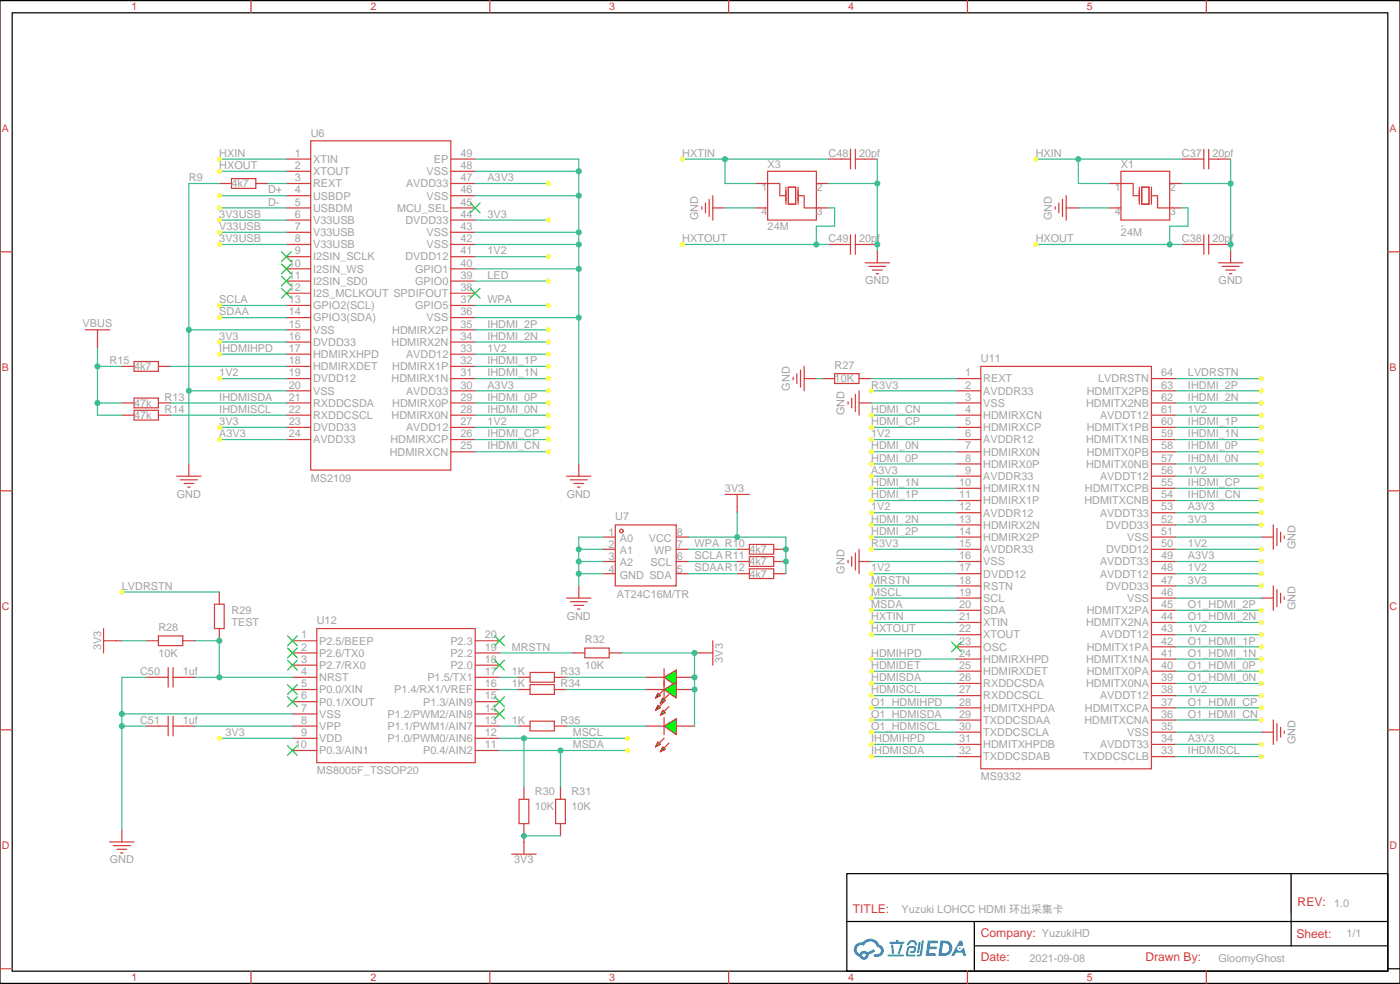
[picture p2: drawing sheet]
<svg xmlns="http://www.w3.org/2000/svg" width="405mm" height="285mm" viewBox="0 0 405 285" stroke-linecap="round" stroke-linejoin="round" font-family="sans-serif">
<path d="M0 .2h405.3v284.3h-405.3zM3.5 3.7h398.3v277.3h-398.3zM245.2 252.8h156.6v28.2h-156.6zM373.8 252.8v20.9M245.2 266.6h156.5M282.1 273.7h119.6M282.1 266.6v14.1M401.8 280.3h3.5" fill="none" stroke="#000" stroke-width=".35"/>
<g fill="none" stroke="#d43d3d" stroke-width=".35">
<path d="M72.7 .2v3.5M141.8 .2v3.5M211 .2v3.5M280.1 .2v3.5M349.2 .2v3.5M0 72.8h3.5M401.8 72.8h3.5M0 142h3.5M401.8 142h3.5M0 211.1h3.5M401.8 211.1h3.5M0 280.3h3.5"/>
<path d="M72.7 281v3.5M141.8 281v3.5M211 281v3.5M280.1 281v3.5M349.2 281v3.5"/>
</g>
<g fill="#178fff">
<path d="M268.6 272.1h2.5l.4 .2-.1 .5-2 .1-.1 .9h1.6l.4 .4-.5 .4h-1.7l-.1 1.2 1.8 .1 .2 .3-.2 .3-2.8 .1z"/>
<path d="M277.9 272.2h.7l.3 1.3-.6 .3a.74 .74 0 0 0-1.1 .3 .74 .74 0 0 0 .5 1 .74 .74 0 0 0 .9-.6l.5-.3 .6 2.3h-.8l-.3-.9h-1.8l-.5 .9h-.9z"/>
<path d="M266 272.5h.6l-.4 3a.31 .31 0 0 1-.4 .2 .31 .31 0 0 1-.3-.3z"/>
<path d="M266.9 272.1h.6l-.5 3.9a.89 .89 0 0 1-.7 .7 .89 .89 0 0 1-.9-.3l1-.4z"/>
<path d="M263.2 272.2l.6-.2 1.2 .1 .6 1.3-.7 .2-.3-1-1.1 .2a.95 .95 0 0 1-.9 .8l-.1-.2z"/>
<path d="M262.9 273.9l1.8-.2a1.04 1.04 0 0 1 .6 1.1 1.04 1.04 0 0 1-.9 .9h-.6a.29 .29 0 0 1-.3-.3 .29 .29 0 0 1 .3-.3h.7l.2-.8-1.5 .1-.3 1.7 1.9 .1a.29 .29 0 0 1 .3 .3 .29 .29 0 0 1-.3 .3l-2-.1-.4-.2 .2-2.1z"/>
<path d="M257 276.2h4.4a.3 .3 0 0 1 .3 .3 .3 .3 0 0 1-.3 .3h-4.3z"/>
<path d="M260.7 273.2h.7l-.5 1.7a1.02 1.02 0 0 1-.7 1.1l-.3-.2z"/>
<path d="M258 273.3h.6l.2 2.4-.2 .3-.3-.2z"/>
<path d="M257.5 272.5h1.9l.2-.6h.5v.6h1.5a.29 .29 0 0 1 .3 .3 .29 .29 0 0 1-.3 .2h-4z"/>
<path d="M272.3 272.1l-.7 4.5h1.5a2.27 2.27 0 0 0 2.6-2.3 2.27 2.27 0 0 0-2.7-2.2zM273.1 272.9a1.5 1.5 0 0 1 1.8 1.5 1.5 1.5 0 0 1-2 1.4h-.3z"/>
<path d="M247.8 273.3a2.09 2.09 0 0 0 1 3.5 1.37 1.37 0 0 0 1.6 .9 1.37 1.37 0 0 0 1.1-1.4l1.9-1-.4-.7-1.8 .9a1.4 1.4 0 0 0-2.3 .5 1.32 1.32 0 0 1-.7-1.9 1.32 1.32 0 0 1 1.9-.5 2.02 2.02 0 0 1 2.1-1.2 2.02 2.02 0 0 1 1.8 1.6 1.09 1.09 0 0 1 1 1.4 1.09 1.09 0 0 1-1.5 .7 .41 .41 0 0 0-.5 .3 .41 .41 0 0 0 .3 .5 1.89 1.89 0 0 0 2.5-1.2 1.89 1.89 0 0 0-1.2-2.4 2.98 2.98 0 0 0-5-.7l-1 .2zM249.6 276.4a.55 .55 0 0 1 1.1 0 .55 .55 0 0 1-1.1 0z"/>
<circle cx="277.9" cy="274.4" r=".28"/>
</g>
<g fill="none" stroke="#d43d3d" stroke-width=".35">
<path d="M63.5 53.1h3.5M67 51.7h7.1v2.8h-7.1zM74.1 53.1h3.5M82.9 56.6h7.1M82.9 53.1h7.1M82.9 49.6h7.1M82.9 46h7.1M90 40.7h40.5v95.3h-40.5zM130.5 56.6h7.1M130.5 53.1h7.1M130.5 49.6h7.1M130.5 46h7.1"/>
<path d="M203.2 59.8v.7M204.3 58.7v2.9M205.3 57.7v4.9M206.4 56.6v7.1M218.7 53.1h7.1v3.5h1.4M222.2 49.6h14.2v14.1h-14.2zM227.5 54.2v4.9M228.2 54.2h2.2v4.9h-2.2zM231.1 54.2v4.9M231.4 56.6h1.4v3.5h7.1M236.4 53.1h3.5M239.9 46h6.3"/>
<path d="M246.2 43.2v5.7M247.6 46h6.4M247.6 43.2v5.7M305.5 59.8v.7M306.6 58.7v2.9M307.6 57.7v4.9M308.7 56.6v7.1M321 53.1h7.1v3.5h1.4M324.6 49.6h14.1v14.1h-14.1zM329.8 54.2v4.9M330.6 54.2h2.1v4.9h-2.1zM333.4 54.2v4.9"/>
<path d="M333.7 56.6h1.4v3.5h7.1M338.7 53.1h3.5M342.2 46h6.3M348.5 43.2v5.7M350 46h6.3M350 43.2v5.7M82.9 77.8h7.1M82.9 74.3h7.1M82.9 70.7h7.1M82.9 67.2h7.1M82.9 63.7h7.1M82.9 60.1h7.1"/>
<path d="M130.5 77.8h7.1M130.5 74.3h7.1M130.5 70.7h7.1M130.5 67.2h7.1M130.5 63.7h7.1M130.5 60.1h7.1M206.4 60.1h3.5M218.7 60.1h3.5M239.9 70.7h6.3M246.2 67.9v5.7M247.6 70.7h6.4M247.6 67.9v5.7"/>
<path d="M250.5 76h7M251.5 77.1h5M252.6 78.1h2.8M253.6 79.2h.8M254 72.5v3.5M308.7 60.1h3.5M321 60.1h3.6M342.2 70.7h6.3M348.5 67.9v5.7M350 70.7h6.3M350 67.9v5.7M352.8 76h7"/>
<path d="M353.8 77.1h5M354.9 78.1h2.8M356 79.2h.7M356.3 72.5v3.5M82.9 99h7.1M82.9 95.4h7.1M82.9 91.9h7.1M82.9 88.4h7.1M82.9 84.8h7.1M82.9 81.3h7.1M130.5 99h7.1M130.5 95.4h7.1"/>
<path d="M130.5 91.9h7.1M130.5 88.4h7.1M130.5 84.8h7.1M130.5 81.3h7.1M82.9 116.6h7.1M82.9 113.1h7.1M82.9 109.5h7.1M82.9 106h7.1M82.9 102.5h7.1M130.5 116.6h7.1M130.5 113.1h7.1M130.5 109.5h7.1"/>
<path d="M130.5 106h7.1M130.5 102.5h7.1M229.7 109.2v.7M230.7 108.1v2.8M231.8 107.1v4.9M232.8 109.5h3.6M232.8 106v7.1M238.1 109.5h3.6M241.7 108.1h7v2.8h-7zM245.5 116.2v.7M246.6 115.2v2.8M247.6 114.1v5"/>
<path d="M248.7 116.6h3.5M248.7 109.5h3.5M248.7 113.1v7M276.9 116.6h7.1M276.9 113.1h7.1M276.9 109.5h7.1M284 106h49.4v116.4h-49.4zM333.4 116.6h7M333.4 113.1h7M333.4 109.5h7M51.2 137.8h7M52.2 138.8h4.9"/>
<path d="M53.3 139.9h2.8M54.7 134.2v3.6M82.9 127.2h7.1M82.9 123.6h7.1M82.9 120.1h7.1M130.5 127.2h7.1M130.5 123.6h7.1M130.5 120.1h7.1M130.5 130.7h7.1M164 137.8h7.1M165.1 138.8h4.9M166.2 139.9h2.8"/>
<path d="M167.6 134.2v3.6M276.9 127.2h7.1M276.9 123.6h7.1M276.9 120.1h7.1M276.9 130.7h7.1M276.9 137.8h7.1M276.9 134.2h7.1M333.4 127.2h7M333.4 123.6h7M333.4 120.1h7M333.4 130.7h7M333.4 137.8h7"/>
<path d="M333.4 134.2h7M54.3 140.9h.7M167.2 140.9h.7M174.6 155.4h3.6M174.6 158.9h3.6M178.2 151.9h17.6v17.6h-17.6zM195.8 155.4h3.5M195.8 158.9h3.5M209.9 143.1h7.1M213.4 158.9h3.6M213.4 143.1v5.2M217 157.5h7v2.8h-7z"/>
<path d="M224 158.9h3.5M247.6 160v4.9M248.7 158.9v7.1M276.9 155.4h7.1M276.9 158.9h7.1M276.9 151.9h7.1M276.9 148.3h7.1M276.9 144.8h7.1M276.9 141.3h7.1M333.4 155.4h7M333.4 158.9h7M333.4 151.9h7"/>
<path d="M333.4 148.3h7M333.4 144.8h7M333.4 141.3h7M365.1 155.4h3.6M368.7 151.9v7M369.7 152.9v5M370.8 154v2.8M371.8 155v.8M62.1 174.8h2.8v7.1h-2.8zM63.5 171.3v3.5M164 173h7.1M165.1 174.1h4.9"/>
<path d="M166.2 175.2h2.8M167.2 176.2h.7M167.6 169.5v3.5M174.6 162.5h3.6M174.6 166h3.6M195.8 162.5h3.5M195.8 166h3.5M213.4 162.5h3.6M213.4 166h3.6M217 161h7v2.9h-7zM217 164.6h7v2.8h-7zM224 162.5h3.5"/>
<path d="M224 166h3.5M245.5 162.1v.7M246.6 161v2.9M248.7 162.5h3.5M276.9 162.5h7.1M276.9 166h7.1M276.9 173h7.1M276.9 176.6h7.1M276.9 169.5h7.1M333.4 162.5h7M333.4 166h7M333.4 173h7"/>
<path d="M333.4 176.6h7M333.4 169.5h7M365.1 173h3.6M368.7 169.5v7.1M369.7 170.6v4.9M370.8 171.6v2.8M371.8 172.7v.7M30 185.4h5.3M30 181.9v7M42.3 196h6.4M42.3 185.4h3.6M45.9 184h7v2.8h-7z"/>
<path d="M48.7 193.1v5.7M50.1 196h6.3M50.1 193.1v5.7M52.9 185.4h3.5M63.5 181.9v3.5M84.7 199.5h7M84.7 196h7M84.7 192.4h7M84.7 188.9h7M84.7 185.4h7M91.7 181.9h45.9v38.8h-45.9zM137.6 199.5h7"/>
<path d="M137.6 196h7M137.6 192.4h7M137.6 188.9h7M137.6 185.4h7M165.8 188.9h3.5M169.3 187.5h7.1v2.8h-7.1zM176.4 188.9h3.5M192.3 193.5v4.9M201.1 188.9h5.3M206.4 185.4v7M276.9 197.7h7.1M276.9 194.2h7.1"/>
<path d="M276.9 190.7h7.1M276.9 187.1h7.1M276.9 183.6h7.1M276.9 180.1h7.1M333.4 197.7h7M333.4 194.2h7M333.4 190.7h7M333.4 187.1h7M333.4 183.6h7M333.4 180.1h7M42.3 210.1h6.4M48.7 207.3v5.6"/>
<path d="M50.1 210.1h6.3M50.1 207.3v5.6M84.7 217.1h7M84.7 213.6h7M84.7 210.1h7M84.7 206.6h7M84.7 203h7M137.6 217.1h7M137.6 213.6h7M137.6 210.1h7M137.6 206.6h7M137.6 203h7"/>
<path d="M276.9 218.9h7.1M276.9 215.4h7.1M276.9 211.8h7.1M276.9 208.3h7.1M276.9 204.8h7.1M276.9 201.3h7.1M333.4 218.9h7M333.4 215.4h7M333.4 211.8h7M333.4 208.3h7M333.4 204.8h7M333.4 201.3h7"/>
<path d="M365.1 211.8h3.6M368.7 208.3v7.1M369.7 209.4v4.9M370.8 210.4v2.9M371.8 211.5v.7M150.3 231.2h2.8v7.1h-2.8zM151.7 227.7v3.5M151.7 238.3v8.8M160.9 231.2h2.8v7.1h-2.8zM162.3 227.7v3.5M162.3 238.3v3.5M31.7 243.6h7.1"/>
<path d="M32.8 244.7h4.9M33.9 245.7h2.8M34.9 246.8h.7M35.3 240.1v3.5M148.2 247.1h7"/>
<circle cx="179.9" cy="153.6" r=".53"/>
</g>
<g fill="none" stroke="#3c3" stroke-width=".35">
<path d="M136.2 58.7l2.8 2.9M139 58.7l-2.8 2.9M81.5 79.9l2.8 2.8M81.5 76.4l2.8 2.8M81.5 72.8l2.8 2.9M84.3 79.9l-2.8 2.8M84.3 76.4l-2.8 2.8M84.3 72.8l-2.8 2.9M81.5 83.4l2.8 2.9M84.3 83.4l-2.8 2.9M136.2 83.4l2.8 2.9M139 83.4l-2.8 2.9"/>
<path d="M83.3 198.1l2.8 2.8M83.3 191l2.8 2.9M83.3 187.5l2.8 2.8M83.3 184l2.8 2.8M86.1 198.1l-2.8 2.8M86.1 191l-2.8 2.9M86.1 187.5l-2.8 2.8M86.1 184l-2.8 2.8M143.2 191l2.8 2.9M143.2 184l2.8 2.8M146 191l-2.8 2.9M146 184l-2.8 2.8"/>
<path d="M275.5 185.7l2.8 2.9M278.3 185.7l-2.8 2.9M83.3 215.7l2.8 2.8M83.3 201.6l2.8 2.8M86.1 215.7l-2.8 2.8M86.1 201.6l-2.8 2.8M143.2 205.1l2.8 2.9M143.2 201.6l2.8 2.8M146 205.1l-2.8 2.9M146 201.6l-2.8 2.8"/>
</g>
<path d="M192.3 196l3.5-2.1v4.5z" fill="#0f0" stroke="#d43d3d" stroke-width=".35"/>
<g fill="#0f0" stroke="#a10000" stroke-width=".35">
<path d="M191.9 202l.7 .7-1.4 .7z"/>
<path d="M190.5 200.6l.7 .7-1.4 .7z"/>
</g>
<path d="M149.9 196h3.6M149.9 199.5h3.6M153.5 194.6h7v2.8h-7zM153.5 198.1h7v2.8h-7zM160.5 196h3.5M160.5 199.5h3.5M187 196h5.3M192.3 199.5l-1.4 1.4M192.3 197v5M195.8 196h5.3M193.7 200.9l-1.4 1.4" fill="none" stroke="#d43d3d" stroke-width=".35"/>
<path d="M192.3 199.5l3.5-2.1v4.6z" fill="#0f0" stroke="#d43d3d" stroke-width=".35"/>
<g fill="#0f0" stroke="#a10000" stroke-width=".35">
<path d="M191.9 205.5l.7 .7-1.4 .7z"/>
<path d="M190.5 204.1l.7 .7-1.4 .7z"/>
</g>
<path d="M187 199.5h5.3M195.8 199.5h5.3M192.3 203l-1.4 1.4M192.3 207.6v4.9M193.7 204.4l-1.4 1.4" fill="none" stroke="#d43d3d" stroke-width=".35"/>
<path d="M192.3 210.1l3.5-2.1v4.5z" fill="#0f0" stroke="#d43d3d" stroke-width=".35"/>
<g fill="#0f0" stroke="#a10000" stroke-width=".35">
<path d="M191.9 216.1l.7 .7-1.4 .7z"/>
<path d="M190.5 214.7l.7 .7-1.4 .7z"/>
</g>
<g fill="none" stroke="#d43d3d" stroke-width=".35">
<path d="M24.7 95.4h7M28.2 95.4v5.3M35.3 116.6h3.5M35.3 106h3.5M38.8 115.2h7.1v2.8h-7.1zM38.8 118.7h7.1v2.8h-7.1zM38.8 104.6h7.1v2.8h-7.1zM45.9 116.6h3.5M45.9 106h3.5M35.3 120.1h3.5M45.9 120.1h3.5M149.9 210.1h3.6"/>
<path d="M153.5 208.7h7v2.8h-7zM160.5 210.1h3.5M187 210.1h5.3M192.3 213.6l-1.4 1.4M193.7 215l-1.4 1.4M195.8 210.1h5.3"/>
</g>
<g fill="none" stroke="#3dbd91" stroke-width=".35">
<path d="M63.5 53.1h-8.8v81.1M63.5 46h19.4M63.5 49.6h19.4M63.5 56.6h19.4M77.6 53.1h5.3M137.6 53.1h21.1M137.6 46h30v88.2M137.6 49.6h30M137.6 56.6h30M197.6 46h42.3M209.9 46v7.1h8.8M239.9 53.1h14.1"/>
<path d="M254 46v26.5M299.9 46h42.3M312.2 46v7.1h8.8M342.2 53.1h14.1M356.3 46v26.5M63.5 60.1h19.4M63.5 70.7h19.4M63.5 67.2h19.4M63.5 63.7h19.4M137.6 70.7h30M137.6 77.8h30M137.6 67.2h30"/>
<path d="M137.6 63.7h21.1M137.6 74.3h21.1M197.6 70.7h42.3M209.9 60.1h8.8M239.9 60.1h1.8v5.3h-5.3v5.3M299.9 70.7h42.3M312.2 60.1h8.8M342.2 60.1h1.8v5.3h-5.3v5.3M54.7 95.4h28.2M63.5 91.9h19.4M63.5 99h19.4M63.5 88.4h19.4"/>
<path d="M137.6 91.9h30M137.6 95.4h21.1M137.6 99h21.1M137.6 81.3h21.1M137.6 88.4h21.1M28.2 100.7v19.4h7.1M28.2 116.6h7.1M28.2 106h7.1M49.4 116.6h33.5M49.4 106h33.5M54.7 113.1h28.2M63.5 109.5h19.4"/>
<path d="M63.5 102.5h19.4M137.6 109.5h21.1M137.6 113.1h21.1M137.6 116.6h21.1M137.6 102.5h21.1M137.6 106h21.1M236.4 109.5h1.7M252.2 109.5h24.7M252.2 113.1h24.7M252.2 116.6h24.7M340.4 109.5h24.7M340.4 113.1h24.7"/>
<path d="M340.4 116.6h24.7M49.4 120.1h33.5M63.5 123.6h19.4M63.5 127.2h19.4M137.6 120.1h21.1M137.6 123.6h21.1M137.6 127.2h21.1M137.6 130.7h21.1M252.2 120.1h24.7M252.2 123.6h24.7M252.2 127.2h24.7M252.2 130.7h24.7"/>
<path d="M252.2 134.2h24.7M252.2 137.8h24.7M340.4 120.1h24.7M340.4 123.6h24.7M340.4 127.2h24.7M340.4 130.7h24.7M340.4 134.2h24.7M340.4 137.8h24.7M167.6 158.9h7M174.6 155.4h-7v14.1M199.3 155.4h28.2v10.6M199.3 158.9h14.1"/>
<path d="M213.4 148.3v7.1M252.2 141.3h24.7M252.2 144.8h24.7M252.2 148.3h24.7M252.2 151.9h24.7M252.2 155.4h24.7M252.2 158.9h24.7M340.4 141.3h24.7M340.4 144.8h24.7M340.4 148.3h24.7M340.4 151.9h24.7M340.4 155.4h24.7"/>
<path d="M340.4 158.9h24.7M35.3 171.3h28.2M167.6 166h7M167.6 162.5h7M199.3 166h14.1M199.3 162.5h14.1M252.2 166h24.7M252.2 169.5h24.7M252.2 173h24.7M252.2 176.6h24.7M252.2 162.5h24.7M340.4 166h24.7"/>
<path d="M340.4 169.5h24.7M340.4 173h24.7M340.4 176.6h24.7M340.4 162.5h24.7M35.3 185.4h7M42.3 196h-7v44.1M56.4 196h28.3M56.4 185.4h7.1v10.6M144.6 196h5.3M144.6 188.9h21.2M144.6 199.5h5.3M164 196h23"/>
<path d="M164 199.5h23M179.9 188.9h21.2v21.2M252.2 180.1h24.7M252.2 183.6h24.7M252.2 190.7h24.7M252.2 194.2h24.7M252.2 197.7h24.7M340.4 180.1h24.7M340.4 183.6h24.7M340.4 190.7h24.7M340.4 194.2h24.7M340.4 197.7h24.7"/>
<path d="M340.4 187.1h24.7M35.3 210.1h7M35.3 206.6h49.4M56.4 210.1h28.3M63.5 213.6h21.2M144.6 210.1h5.3M144.6 213.6h37.1M144.6 217.1h37.1M151.7 213.6v14.1M162.3 217.1v10.6M164 210.1h23M252.2 201.3h24.7"/>
<path d="M252.2 204.8h24.7M252.2 218.9h24.7M252.2 215.4h24.7M252.2 211.8h24.7M252.2 208.3h24.7M340.4 201.3h24.7M340.4 204.8h24.7M340.4 218.9h24.7M340.4 215.4h24.7M340.4 211.8h24.7M340.4 208.3h24.7M151.7 241.8h10.6"/>
</g>
<g fill="#3dbd91">
<circle cx="312.2" cy="46" r=".88"/>
<circle cx="356.3" cy="53.1" r=".88"/>
<circle cx="356.3" cy="70.7" r=".88"/>
<circle cx="338.7" cy="70.7" r=".88"/>
<circle cx="209.9" cy="46" r=".88"/>
<circle cx="254" cy="53.1" r=".88"/>
<circle cx="254" cy="70.7" r=".88"/>
<circle cx="236.4" cy="70.7" r=".88"/>
<circle cx="35.3" cy="210.1" r=".88"/>
<circle cx="35.3" cy="206.6" r=".88"/>
<circle cx="63.5" cy="185.4" r=".88"/>
<circle cx="63.5" cy="196" r=".88"/>
<circle cx="151.7" cy="213.6" r=".88"/>
<circle cx="162.3" cy="217.1" r=".88"/>
<circle cx="151.7" cy="241.8" r=".88"/>
<circle cx="201.1" cy="188.9" r=".88"/>
<circle cx="201.1" cy="196" r=".88"/>
<circle cx="201.1" cy="199.5" r=".88"/>
<circle cx="167.6" cy="77.8" r=".88"/>
<circle cx="167.6" cy="91.9" r=".88"/>
<circle cx="167.6" cy="70.7" r=".88"/>
<circle cx="167.6" cy="49.6" r=".88"/>
<circle cx="167.6" cy="56.6" r=".88"/>
<circle cx="167.6" cy="67.2" r=".88"/>
<circle cx="54.7" cy="113.1" r=".88"/>
<circle cx="54.7" cy="95.4" r=".88"/>
<circle cx="227.5" cy="162.5" r=".88"/>
<circle cx="227.5" cy="158.9" r=".88"/>
<circle cx="213.4" cy="155.4" r=".88"/>
<circle cx="167.6" cy="162.5" r=".88"/>
<circle cx="167.6" cy="166" r=".88"/>
<circle cx="167.6" cy="158.9" r=".88"/>
<circle cx="28.2" cy="116.6" r=".88"/>
<circle cx="28.2" cy="106" r=".88"/>
</g>
<g fill="#ff0">
<circle cx="299.9" cy="46" r=".71"/>
<circle cx="299.9" cy="70.7" r=".71"/>
<circle cx="252.2" cy="113.1" r=".71"/>
<circle cx="252.2" cy="120.1" r=".71"/>
<circle cx="252.2" cy="123.6" r=".71"/>
<circle cx="252.2" cy="127.2" r=".71"/>
<circle cx="252.2" cy="130.7" r=".71"/>
<circle cx="252.2" cy="134.2" r=".71"/>
<circle cx="252.2" cy="137.8" r=".71"/>
<circle cx="252.2" cy="141.3" r=".71"/>
<circle cx="252.2" cy="144.8" r=".71"/>
<circle cx="252.2" cy="148.3" r=".71"/>
<circle cx="252.2" cy="151.9" r=".71"/>
<circle cx="252.2" cy="155.4" r=".71"/>
<circle cx="252.2" cy="158.9" r=".71"/>
<circle cx="252.2" cy="166" r=".71"/>
<circle cx="252.2" cy="169.5" r=".71"/>
<circle cx="252.2" cy="173" r=".71"/>
<circle cx="252.2" cy="176.6" r=".71"/>
<circle cx="252.2" cy="180.1" r=".71"/>
<circle cx="252.2" cy="183.6" r=".71"/>
<circle cx="252.2" cy="190.7" r=".71"/>
<circle cx="252.2" cy="194.2" r=".71"/>
<circle cx="252.2" cy="197.7" r=".71"/>
<circle cx="252.2" cy="201.3" r=".71"/>
<circle cx="252.2" cy="204.8" r=".71"/>
<circle cx="252.2" cy="218.9" r=".71"/>
<circle cx="252.2" cy="215.4" r=".71"/>
<circle cx="252.2" cy="211.8" r=".71"/>
<circle cx="252.2" cy="208.3" r=".71"/>
<circle cx="365.1" cy="109.5" r=".71"/>
<circle cx="365.1" cy="113.1" r=".71"/>
<circle cx="365.1" cy="116.6" r=".71"/>
<circle cx="365.1" cy="120.1" r=".71"/>
<circle cx="365.1" cy="123.6" r=".71"/>
<circle cx="365.1" cy="127.2" r=".71"/>
<circle cx="365.1" cy="130.7" r=".71"/>
<circle cx="365.1" cy="134.2" r=".71"/>
<circle cx="365.1" cy="137.8" r=".71"/>
<circle cx="365.1" cy="141.3" r=".71"/>
<circle cx="365.1" cy="144.8" r=".71"/>
<circle cx="365.1" cy="148.3" r=".71"/>
<circle cx="365.1" cy="162.5" r=".71"/>
<circle cx="365.1" cy="158.9" r=".71"/>
<circle cx="365.1" cy="151.9" r=".71"/>
<circle cx="365.1" cy="166" r=".71"/>
<circle cx="365.1" cy="169.5" r=".71"/>
<circle cx="365.1" cy="176.6" r=".71"/>
<circle cx="365.1" cy="180.1" r=".71"/>
<circle cx="365.1" cy="183.6" r=".71"/>
<circle cx="365.1" cy="187.1" r=".71"/>
<circle cx="365.1" cy="190.7" r=".71"/>
<circle cx="365.1" cy="194.2" r=".71"/>
<circle cx="365.1" cy="197.7" r=".71"/>
<circle cx="365.1" cy="201.3" r=".71"/>
<circle cx="365.1" cy="204.8" r=".71"/>
<circle cx="365.1" cy="218.9" r=".71"/>
<circle cx="365.1" cy="215.4" r=".71"/>
<circle cx="365.1" cy="208.3" r=".71"/>
<circle cx="197.6" cy="46" r=".71"/>
<circle cx="197.6" cy="70.7" r=".71"/>
<circle cx="63.5" cy="213.6" r=".71"/>
<circle cx="35.3" cy="171.3" r=".71"/>
<circle cx="181.7" cy="213.6" r=".71"/>
<circle cx="181.7" cy="217.1" r=".71"/>
<circle cx="63.5" cy="46" r=".71"/>
<circle cx="63.5" cy="49.6" r=".71"/>
<circle cx="63.5" cy="56.6" r=".71"/>
<circle cx="63.5" cy="60.1" r=".71"/>
<circle cx="63.5" cy="63.7" r=".71"/>
<circle cx="63.5" cy="67.2" r=".71"/>
<circle cx="63.5" cy="70.7" r=".71"/>
<circle cx="158.8" cy="95.4" r=".71"/>
<circle cx="158.8" cy="99" r=".71"/>
<circle cx="158.8" cy="102.5" r=".71"/>
<circle cx="158.8" cy="106" r=".71"/>
<circle cx="158.8" cy="109.5" r=".71"/>
<circle cx="158.8" cy="113.1" r=".71"/>
<circle cx="158.8" cy="116.6" r=".71"/>
<circle cx="158.8" cy="120.1" r=".71"/>
<circle cx="158.8" cy="127.2" r=".71"/>
<circle cx="158.8" cy="130.7" r=".71"/>
<circle cx="158.8" cy="53.1" r=".71"/>
<circle cx="158.8" cy="63.7" r=".71"/>
<circle cx="158.8" cy="74.3" r=".71"/>
<circle cx="158.8" cy="81.3" r=".71"/>
<circle cx="158.8" cy="88.4" r=".71"/>
<circle cx="63.5" cy="88.4" r=".71"/>
<circle cx="63.5" cy="91.9" r=".71"/>
<circle cx="63.5" cy="99" r=".71"/>
<circle cx="63.5" cy="102.5" r=".71"/>
<circle cx="63.5" cy="109.5" r=".71"/>
<circle cx="63.5" cy="123.6" r=".71"/>
<circle cx="63.5" cy="127.2" r=".71"/>
<circle cx="158.8" cy="123.6" r=".71"/>
</g>
<g font-size="3.5" fill="#d43d3d">
<text x="375.7" y="262.3">REV:</text>
<text x="246.9" y="264">TITLE:</text>
<text x="284" y="271.1">Company: YuzukiHD</text>
<text x="375.4" y="271.4">Sheet:</text>
<text x="284" y="278.1">Date:</text>
<text x="331.6" y="278.1">Drawn By:</text>
</g>
<g font-size="3.1" fill="#d43d3d">
<text x="38.1" y="3">1</text>
<text x="107.2" y="3">2</text>
<text x="176.4" y="3">3</text>
<text x="245.5" y="3">4</text>
<text x="314.7" y="3">5</text>
<text x=".5" y="38.1">A</text>
<text x="402.3" y="38.1">A</text>
<text x=".5" y="107.3">B</text>
<text x="402.3" y="107.3">B</text>
<text x=".5" y="176.4">C</text>
<text x="402.3" y="176.4">C</text>
<text x=".5" y="245.5">D</text>
<text x="402.3" y="245.5">D</text>
<text x="38.1" y="283.8">1</text>
<text x="107.2" y="283.8">2</text>
<text x="176.4" y="283.8">3</text>
<text x="245.5" y="283.8">4</text>
<text x="314.7" y="283.8">5</text>
</g>
<g font-size="3.1" fill="#a2a2a2">
<text x="90" y="39.6">U6</text>
<text x="63.5" y="45.4">HXIN</text>
<text x="85.4" y="45.4">1</text>
<text x="90.7" y="47.1">XTIN</text>
<text x="125.6" y="47.1">EP</text>
<text x="133.3" y="45.4">49</text>
<text x="197.6" y="45.4">HXTIN</text>
<text x="239.9" y="45.4">C48</text>
<text x="248.7" y="45.4">20pf</text>
<text x="299.9" y="45.4">HXIN</text>
<text x="342.2" y="45.4">C37</text>
<text x="351" y="45.4">20pf</text>
<text x="54.7" y="52.4">R9</text>
<text x="63.5" y="48.9">HXOUT</text>
<text x="85.4" y="52.4">3</text>
<text x="85.4" y="48.9">2</text>
<text x="90.7" y="50.7">XTOUT</text>
<text x="123.5" y="50.7">VSS</text>
<text x="133.3" y="52.4">47</text>
<text x="133.3" y="48.9">48</text>
<text x="141.1" y="52.4">A3V3</text>
<text x="222.2" y="48.6">X3</text>
<text x="324.6" y="48.6">X1</text>
<text x="67" y="54.2">4k7</text>
<text x="77.6" y="56">D+</text>
<text x="77.6" y="59.5">D-</text>
<text x="85.4" y="59.5">5</text>
<text x="85.4" y="56">4</text>
<text x="90.7" y="57.7">USBDP</text>
<text x="90.7" y="54.2">REXT</text>
<text x="117.6" y="54.2">AVDD33</text>
<text x="123.5" y="57.7">VSS</text>
<text x="133.3" y="59.5">45</text>
<text x="133.3" y="56">46</text>
<text x="220.5" y="55.3">1</text>
<text x="236.4" y="55.3">2</text>
<text x="322.8" y="55.3">1</text>
<text x="338.7" y="55.3">2</text>
<text x="63.5" y="63">3V3USB</text>
<text x="85.4" y="63">6</text>
<text x="90.7" y="64.8">V33USB</text>
<text x="90.7" y="61.3">USBDM</text>
<text x="114.9" y="61.3">MCU_SEL</text>
<text x="117.4" y="64.8">DVDD33</text>
<text x="133.3" y="63">44</text>
<text x="141.1" y="63">3V3</text>
<text x="202.2" y="63.6" transform="rotate(-90 202.2 63.6)">GND</text>
<text x="220.5" y="62.3">4</text>
<text x="236.4" y="62.3">3</text>
<text x="304.5" y="63.6" transform="rotate(-90 304.5 63.6)">GND</text>
<text x="322.8" y="62.3">4</text>
<text x="338.7" y="62.3">3</text>
<text x="63.5" y="66.5">V33USB</text>
<text x="63.5" y="70.1">3V3USB</text>
<text x="85.4" y="70.1">8</text>
<text x="85.4" y="66.5">7</text>
<text x="90.7" y="71.8">V33USB</text>
<text x="90.7" y="68.3">V33USB</text>
<text x="123.5" y="71.8">VSS</text>
<text x="123.5" y="68.3">VSS</text>
<text x="133.3" y="70.1">42</text>
<text x="133.3" y="66.5">43</text>
<text x="197.6" y="70.1">HXTOUT</text>
<text x="222.2" y="66.5">24M</text>
<text x="239.9" y="70.1">C49</text>
<text x="248.7" y="70.1">20pf</text>
<text x="299.9" y="70.1">HXOUT</text>
<text x="324.6" y="68.3">24M</text>
<text x="324.6" y="66.2">-</text>
<text x="342.2" y="70.1">C38</text>
<text x="351" y="70.1">20pf</text>
<text x="83.6" y="77.1">10</text>
<text x="85.4" y="73.6">9</text>
<text x="90.7" y="75.4">I2SIN_SCLK</text>
<text x="117.4" y="75.4">DVDD12</text>
<text x="133.3" y="77.1">40</text>
<text x="133.3" y="73.6">41</text>
<text x="141.1" y="73.6">1V2</text>
<text x="83.6" y="80.7">11</text>
<text x="90.7" y="82.4">I2SIN_SD0</text>
<text x="90.7" y="78.9">I2SIN_WS</text>
<text x="120.2" y="82.4">GPIO0</text>
<text x="120.2" y="78.9">GPIO1</text>
<text x="133.3" y="80.7">39</text>
<text x="141.1" y="80.7">LED</text>
<text x="250.5" y="82.2">GND</text>
<text x="352.8" y="82.2">GND</text>
<text x="63.5" y="87.7">SCLA</text>
<text x="83.6" y="87.7">13</text>
<text x="83.6" y="84.2">12</text>
<text x="90.7" y="89.5">GPIO2(SCL)</text>
<text x="90.7" y="85.9">I2S_MCLKOUT SPDIFOUT</text>
<text x="120.2" y="89.5">GPIO5</text>
<text x="133.3" y="87.7">37</text>
<text x="133.3" y="84.2">38</text>
<text x="141.1" y="87.7">WPA</text>
<text x="23.9" y="94.6">VBUS</text>
<text x="63.5" y="91.2">SDAA</text>
<text x="83.6" y="94.8">15</text>
<text x="83.6" y="91.2">14</text>
<text x="90.7" y="93">GPIO3(SDA)</text>
<text x="123.5" y="93">VSS</text>
<text x="133.3" y="94.8">35</text>
<text x="133.3" y="91.2">36</text>
<text x="141.1" y="94.8">IHDMI_2P</text>
<text x="63.5" y="98.3">3V3</text>
<text x="63.5" y="101.8">IHDMIHPD</text>
<text x="83.6" y="101.8">17</text>
<text x="83.6" y="98.3">16</text>
<text x="90.7" y="100.1">DVDD33</text>
<text x="90.7" y="96.5">VSS</text>
<text x="113.4" y="100.1">HDMIRX2N</text>
<text x="113.5" y="96.5">HDMIRX2P</text>
<text x="133.3" y="101.8">33</text>
<text x="133.3" y="98.3">34</text>
<text x="141.1" y="98.3">IHDMI_2N</text>
<text x="141.1" y="101.8">1V2</text>
<text x="31.7" y="105.4">R15</text>
<text x="38.8" y="107.1">4k7</text>
<text x="83.6" y="105.4">18</text>
<text x="90.7" y="107.1">HDMIRXDET</text>
<text x="90.7" y="103.6">HDMIRXHPD</text>
<text x="113.5" y="107.1">HDMIRX1P</text>
<text x="117.6" y="103.6">AVDD12</text>
<text x="133.3" y="105.4">32</text>
<text x="141.1" y="105.4">IHDMI_1P</text>
<text x="241.7" y="106.8">R27</text>
<text x="284" y="104.6">U11</text>
<text x="63.5" y="108.9">1V2</text>
<text x="83.6" y="112.4">20</text>
<text x="83.6" y="108.9">19</text>
<text x="90.7" y="110.6">DVDD12</text>
<text x="113.4" y="110.6">HDMIRX1N</text>
<text x="133.3" y="112.4">30</text>
<text x="133.3" y="108.9">31</text>
<text x="141.1" y="108.9">IHDMI_1N</text>
<text x="141.1" y="112.4">A3V3</text>
<text x="228.6" y="113" transform="rotate(-90 228.6 113)">GND</text>
<text x="241.7" y="110.6">10K</text>
<text x="252.2" y="112.4">R3V3</text>
<text x="279.4" y="112.4">2</text>
<text x="279.4" y="108.9">1</text>
<text x="284.7" y="110.6">REXT</text>
<text x="318" y="110.6">LVDRSTN</text>
<text x="336.2" y="112.4">63</text>
<text x="336.2" y="108.9">64</text>
<text x="344" y="108.9">LVDRSTN</text>
<text x="344" y="112.4">IHDMI_2P</text>
<text x="38.8" y="117.7">47k</text>
<text x="47.6" y="115.9">R13</text>
<text x="47.6" y="119.5">R14</text>
<text x="63.5" y="115.9">IHDMISDA</text>
<text x="63.5" y="119.5">IHDMISCL</text>
<text x="83.6" y="119.5">22</text>
<text x="83.6" y="115.9">21</text>
<text x="90.7" y="117.7">RXDDCSDA</text>
<text x="90.7" y="114.2">VSS</text>
<text x="113.5" y="117.7">HDMIRX0P</text>
<text x="117.6" y="114.2">AVDD33</text>
<text x="133.3" y="119.5">28</text>
<text x="133.3" y="115.9">29</text>
<text x="141.1" y="115.9">IHDMI_0P</text>
<text x="141.1" y="119.5">IHDMI_0N</text>
<text x="252.2" y="119.5">HDMI_CN</text>
<text x="279.4" y="119.5">4</text>
<text x="279.4" y="115.9">3</text>
<text x="284.7" y="117.7">VSS</text>
<text x="284.7" y="114.2">AVDDR33</text>
<text x="314.5" y="117.7">HDMITX2NB</text>
<text x="314.6" y="114.2">HDMITX2PB</text>
<text x="336.2" y="119.5">61</text>
<text x="336.2" y="115.9">62</text>
<text x="344" y="115.9">IHDMI_2N</text>
<text x="344" y="119.5">1V2</text>
<text x="38.8" y="121.2">47k</text>
<text x="63.5" y="123">3V3</text>
<text x="83.6" y="123">23</text>
<text x="90.7" y="124.8">DVDD33</text>
<text x="90.7" y="121.2">RXDDCSCL</text>
<text x="113.4" y="121.2">HDMIRX0N</text>
<text x="117.6" y="124.8">AVDD12</text>
<text x="133.3" y="123">27</text>
<text x="141.1" y="123">1V2</text>
<text x="244.5" y="120.1" transform="rotate(-90 244.5 120.1)">GND</text>
<text x="252.2" y="123">HDMI_CP</text>
<text x="279.4" y="123">5</text>
<text x="284.7" y="124.8">HDMIRXCP</text>
<text x="284.7" y="121.2">HDMIRXCN</text>
<text x="314.6" y="124.8">HDMITX1PB</text>
<text x="318.5" y="121.2">AVDDT12</text>
<text x="336.2" y="123">60</text>
<text x="344" y="123">IHDMI_1P</text>
<text x="63.5" y="126.5">A3V3</text>
<text x="83.6" y="126.5">24</text>
<text x="90.7" y="128.3">AVDD33</text>
<text x="112.9" y="131.8">HDMIRXCN</text>
<text x="113" y="128.3">HDMIRXCP</text>
<text x="133.3" y="130">25</text>
<text x="133.3" y="126.5">26</text>
<text x="141.1" y="126.5">IHDMI_CP</text>
<text x="141.1" y="130">IHDMI_CN</text>
<text x="252.2" y="126.5">1V2</text>
<text x="252.2" y="130">HDMI_0N</text>
<text x="279.4" y="130">7</text>
<text x="279.4" y="126.5">6</text>
<text x="284.7" y="131.8">HDMIRX0N</text>
<text x="284.7" y="128.3">AVDDR12</text>
<text x="314.5" y="128.3">HDMITX1NB</text>
<text x="314.6" y="131.8">HDMITX0PB</text>
<text x="336.2" y="130">58</text>
<text x="336.2" y="126.5">59</text>
<text x="344" y="126.5">IHDMI_1N</text>
<text x="344" y="130">IHDMI_0P</text>
<text x="252.2" y="133.6">HDMI_0P</text>
<text x="252.2" y="137.1">A3V3</text>
<text x="279.4" y="137.1">9</text>
<text x="279.4" y="133.6">8</text>
<text x="284.7" y="135.3">HDMIRX0P</text>
<text x="314.5" y="135.3">HDMITX0NB</text>
<text x="336.2" y="137.1">56</text>
<text x="336.2" y="133.6">57</text>
<text x="344" y="133.6">IHDMI_0N</text>
<text x="344" y="137.1">1V2</text>
<text x="51.2" y="144">GND</text>
<text x="90" y="139.6">MS2109</text>
<text x="164.1" y="144">GND</text>
<text x="209.9" y="142.4">3V3</text>
<text x="252.2" y="140.6">HDMI_1N</text>
<text x="277.7" y="140.6">10</text>
<text x="284.7" y="142.4">HDMIRX1N</text>
<text x="284.7" y="138.9">AVDDR33</text>
<text x="314.1" y="142.4">HDMITXCPB</text>
<text x="318.5" y="138.9">AVDDT12</text>
<text x="336.2" y="140.6">55</text>
<text x="344" y="140.6">IHDMI_CP</text>
<text x="252.2" y="144.2">HDMI_1P</text>
<text x="252.2" y="147.7">1V2</text>
<text x="277.7" y="147.7">12</text>
<text x="277.7" y="144.2">11</text>
<text x="284.7" y="149.4">AVDDR12</text>
<text x="284.7" y="145.9">HDMIRX1P</text>
<text x="313.9" y="145.9">HDMITXCNB</text>
<text x="318.5" y="149.4">AVDDT33</text>
<text x="336.2" y="147.7">53</text>
<text x="336.2" y="144.2">54</text>
<text x="344" y="144.2">IHDMI_CN</text>
<text x="344" y="147.7">A3V3</text>
<text x="176.2" y="155.1">1</text>
<text x="178.2" y="150.5">U7</text>
<text x="196" y="155.1">8</text>
<text x="252.2" y="151.2">HDMI_2N</text>
<text x="252.2" y="154.7">HDMI_2P</text>
<text x="277.7" y="154.7">14</text>
<text x="277.7" y="151.2">13</text>
<text x="284.7" y="153">HDMIRX2N</text>
<text x="320.2" y="153">DVDD33</text>
<text x="336.2" y="154.7">51</text>
<text x="336.2" y="151.2">52</text>
<text x="344" y="151.2">3V3</text>
<text x="176.2" y="158.6">2</text>
<text x="179.5" y="156.8">A0</text>
<text x="179.5" y="160.4">A1</text>
<text x="187.8" y="156.8">VCC</text>
<text x="189.4" y="160.4">WP</text>
<text x="196" y="158.6">7</text>
<text x="201.1" y="158.3">WPA R10</text>
<text x="201.1" y="161.8">SCLA R11</text>
<text x="217" y="160">4k7</text>
<text x="252.2" y="158.3">R3V3</text>
<text x="277.7" y="161.8">16</text>
<text x="277.7" y="158.3">15</text>
<text x="284.7" y="160">AVDDR33</text>
<text x="284.7" y="156.5">HDMIRX2P</text>
<text x="320.2" y="160">DVDD12</text>
<text x="326.4" y="156.5">VSS</text>
<text x="336.2" y="161.8">49</text>
<text x="336.2" y="158.3">50</text>
<text x="344" y="161.8">A3V3</text>
<text x="344" y="158.3">1V2</text>
<text x="375" y="158.9" transform="rotate(-90 375 158.9)">GND</text>
<text x="176.2" y="162.1">3</text>
<text x="176.2" y="165.6">4</text>
<text x="179.5" y="163.9">A2</text>
<text x="179.5" y="167.4">GND SDA</text>
<text x="188.4" y="163.9">SCL</text>
<text x="196" y="165.6">5</text>
<text x="196" y="162.1">6</text>
<text x="201.1" y="165.3">SDAAR12</text>
<text x="217" y="163.6">4k7</text>
<text x="217" y="167.1">4k7</text>
<text x="244.5" y="166" transform="rotate(-90 244.5 166)">GND</text>
<text x="252.2" y="165.3">1V2</text>
<text x="277.7" y="165.3">17</text>
<text x="284.7" y="167.1">DVDD12</text>
<text x="284.7" y="163.6">VSS</text>
<text x="318.5" y="167.1">AVDDT12</text>
<text x="318.5" y="163.6">AVDDT33</text>
<text x="336.2" y="165.3">48</text>
<text x="344" y="165.3">1V2</text>
<text x="35.3" y="170.6">LVDRSTN</text>
<text x="178.6" y="173.2">AT24C16M/TR</text>
<text x="252.2" y="168.9">MRSTN</text>
<text x="252.2" y="172.4">MSCL</text>
<text x="277.7" y="172.4">19</text>
<text x="277.7" y="168.9">18</text>
<text x="284.7" y="170.6">RSTN</text>
<text x="320.2" y="170.6">DVDD33</text>
<text x="336.2" y="172.4">46</text>
<text x="336.2" y="168.9">47</text>
<text x="344" y="168.9">3V3</text>
<text x="67" y="177.7">R29</text>
<text x="164.1" y="179.2">GND</text>
<text x="252.2" y="175.9">MSDA</text>
<text x="252.2" y="179.4">HXTIN</text>
<text x="277.7" y="179.4">21</text>
<text x="277.7" y="175.9">20</text>
<text x="284.7" y="177.7">SDA</text>
<text x="284.7" y="174.1">SCL</text>
<text x="314.6" y="177.7">HDMITX2PA</text>
<text x="326.4" y="174.1">VSS</text>
<text x="336.2" y="179.4">44</text>
<text x="336.2" y="175.9">45</text>
<text x="344" y="175.9">O1_HDMI_2P</text>
<text x="344" y="179.4">O1_HDMI_2N</text>
<text x="375" y="176.5" transform="rotate(-90 375 176.5)">GND</text>
<text x="45.9" y="182.6">R28</text>
<text x="67" y="181.2">TEST</text>
<text x="87.2" y="184.7">1</text>
<text x="91.7" y="180.5">U12</text>
<text x="140.4" y="184.7">20</text>
<text x="252.2" y="183">HXTOUT</text>
<text x="277.7" y="183">22</text>
<text x="284.7" y="184.7">XTOUT</text>
<text x="284.7" y="181.2">XTIN</text>
<text x="314.5" y="181.2">HDMITX2NA</text>
<text x="318.5" y="184.7">AVDDT12</text>
<text x="336.2" y="183">43</text>
<text x="344" y="183">1V2</text>
<text x="29.3" y="188.2" transform="rotate(-90 29.3 188.2)">3V3</text>
<text x="45.9" y="190">10K</text>
<text x="87.2" y="191.8">3</text>
<text x="87.2" y="188.3">2</text>
<text x="92.4" y="190">P2.6/TX0</text>
<text x="92.4" y="186.5">P2.5/BEEP</text>
<text x="130.4" y="190">P2.2</text>
<text x="130.4" y="186.5">P2.3</text>
<text x="140.4" y="191.8">18</text>
<text x="140.4" y="188.3">19</text>
<text x="148.2" y="188.3">MRSTN</text>
<text x="169.3" y="186.1">R32</text>
<text x="209.2" y="191.7" transform="rotate(-90 209.2 191.7)">3V3</text>
<text x="252.2" y="190">HDMIHPD</text>
<text x="277.7" y="190">24</text>
<text x="277.7" y="186.5">23</text>
<text x="284.7" y="191.8">HDMIRXHPD</text>
<text x="284.7" y="188.3">OSC</text>
<text x="314.5" y="191.8">HDMITX1NA</text>
<text x="314.6" y="188.3">HDMITX1PA</text>
<text x="336.2" y="190">41</text>
<text x="336.2" y="186.5">42</text>
<text x="344" y="186.5">O1_HDMI_1P</text>
<text x="344" y="190">O1_HDMI_1N</text>
<text x="40.6" y="195.3">C50</text>
<text x="52.9" y="195.3">1uf</text>
<text x="87.2" y="195.3">4</text>
<text x="92.4" y="197.1">NRST</text>
<text x="92.4" y="193.5">P2.7/RX0</text>
<text x="123.7" y="197.1">P1.5/TX1</text>
<text x="130.4" y="193.5">P2.0</text>
<text x="140.4" y="195.3">17</text>
<text x="148.2" y="195.3">1K</text>
<text x="162.3" y="195.3">R33</text>
<text x="169.3" y="193.5">10K</text>
<text x="252.2" y="193.5">HDMIDET</text>
<text x="252.2" y="197.1">HDMISDA</text>
<text x="277.7" y="197.1">26</text>
<text x="277.7" y="193.5">25</text>
<text x="284.7" y="195.3">HDMIRXDET</text>
<text x="314.6" y="195.3">HDMITX0PA</text>
<text x="336.2" y="197.1">39</text>
<text x="336.2" y="193.5">40</text>
<text x="344" y="193.5">O1_HDMI_0P</text>
<text x="344" y="197.1">O1_HDMI_0N</text>
<text x="87.2" y="202.4">6</text>
<text x="87.2" y="198.8">5</text>
<text x="92.4" y="200.6">P0.0/XIN</text>
<text x="114.1" y="200.6">P1.4/RX1/VREF</text>
<text x="140.4" y="202.4">15</text>
<text x="140.4" y="198.8">16</text>
<text x="148.2" y="198.8">1K</text>
<text x="162.3" y="198.8">R34</text>
<text x="252.2" y="200.6">HDMISCL</text>
<text x="277.7" y="200.6">27</text>
<text x="284.7" y="202.4">RXDDCSCL</text>
<text x="284.7" y="198.8">RXDDCSDA</text>
<text x="314.5" y="198.8">HDMITX0NA</text>
<text x="318.5" y="202.4">AVDDT12</text>
<text x="336.2" y="200.6">38</text>
<text x="344" y="200.6">1V2</text>
<text x="40.6" y="209.4">C51</text>
<text x="52.9" y="209.4">1uf</text>
<text x="87.2" y="209.4">8</text>
<text x="87.2" y="205.9">7</text>
<text x="92.4" y="207.7">VSS</text>
<text x="92.4" y="204.1">P0.1/XOUT</text>
<text x="112.2" y="207.7">P1.2/PWM2/AIN8</text>
<text x="122.5" y="204.1">P1.3/AIN9</text>
<text x="140.4" y="209.4">13</text>
<text x="140.4" y="205.9">14</text>
<text x="148.2" y="209.4">1K</text>
<text x="162.3" y="209.4">R35</text>
<text x="252.2" y="204.1">O1_HDMIHPD</text>
<text x="252.2" y="207.7">O1_HDMISDA</text>
<text x="277.7" y="207.7">29</text>
<text x="277.7" y="204.1">28</text>
<text x="284.7" y="209.4">TXDDCSDAA</text>
<text x="284.7" y="205.9">HDMITXHPDA</text>
<text x="313.9" y="209.4">HDMITXCNA</text>
<text x="314.1" y="205.9">HDMITXCPA</text>
<text x="336.2" y="207.7">36</text>
<text x="336.2" y="204.1">37</text>
<text x="344" y="204.1">O1_HDMI_CP</text>
<text x="344" y="207.7">O1_HDMI_CN</text>
<text x="65.3" y="212.9">3V3</text>
<text x="87.2" y="212.9">9</text>
<text x="92.4" y="214.7">VDD</text>
<text x="92.4" y="211.2">VPP</text>
<text x="112.2" y="214.7">P1.0/PWM0/AIN6</text>
<text x="112.2" y="211.2">P1.1/PWM1/AIN7</text>
<text x="140.4" y="212.9">12</text>
<text x="165.8" y="212.9">MSCL</text>
<text x="252.2" y="214.7">IHDMIHPD</text>
<text x="252.2" y="211.2">O1_HDMISCL</text>
<text x="277.7" y="214.7">31</text>
<text x="277.7" y="211.2">30</text>
<text x="284.7" y="212.9">TXDDCSCLA</text>
<text x="326.4" y="212.9">VSS</text>
<text x="336.2" y="214.7">34</text>
<text x="336.2" y="211.2">35</text>
<text x="344" y="214.7">A3V3</text>
<text x="375" y="215.3" transform="rotate(-90 375 215.3)">GND</text>
<text x="85.4" y="216.5">10</text>
<text x="92.4" y="218.2">P0.3/AIN1</text>
<text x="122.5" y="218.2">P0.4/AIN2</text>
<text x="140.4" y="216.5">11</text>
<text x="165.8" y="216.5">MSDA</text>
<text x="252.2" y="218.2">IHDMISDA</text>
<text x="277.7" y="218.2">32</text>
<text x="284.7" y="220">TXDDCSDAB</text>
<text x="284.7" y="216.5">HDMITXHPDB</text>
<text x="313.6" y="220">TXDDCSCLB</text>
<text x="318.5" y="216.5">AVDDT33</text>
<text x="336.2" y="218.2">33</text>
<text x="344" y="218.2">IHDMISCL</text>
<text x="91.7" y="223.8">MS8005F_TSSOP20</text>
<text x="284" y="225.6">MS9332</text>
<text x="154.9" y="229.9">R30</text>
<text x="165.5" y="229.9">R31</text>
<text x="154.9" y="234.5">10K</text>
<text x="165.5" y="234.5">10K</text>
<text x="31.8" y="249.8">GND</text>
<text x="148.9" y="249.8">3V3</text>
<text x="386.3" y="262.3">1.0</text>
<text x="261.1" y="264.1">Yuzuki LOHCC HDMI 环出采集卡</text>
<text x="389.8" y="271.2">1/1</text>
<text x="298.1" y="278.2">2021-09-08</text>
<text x="352.8" y="278.2">GloomyGhost</text>
</g>
</svg>
